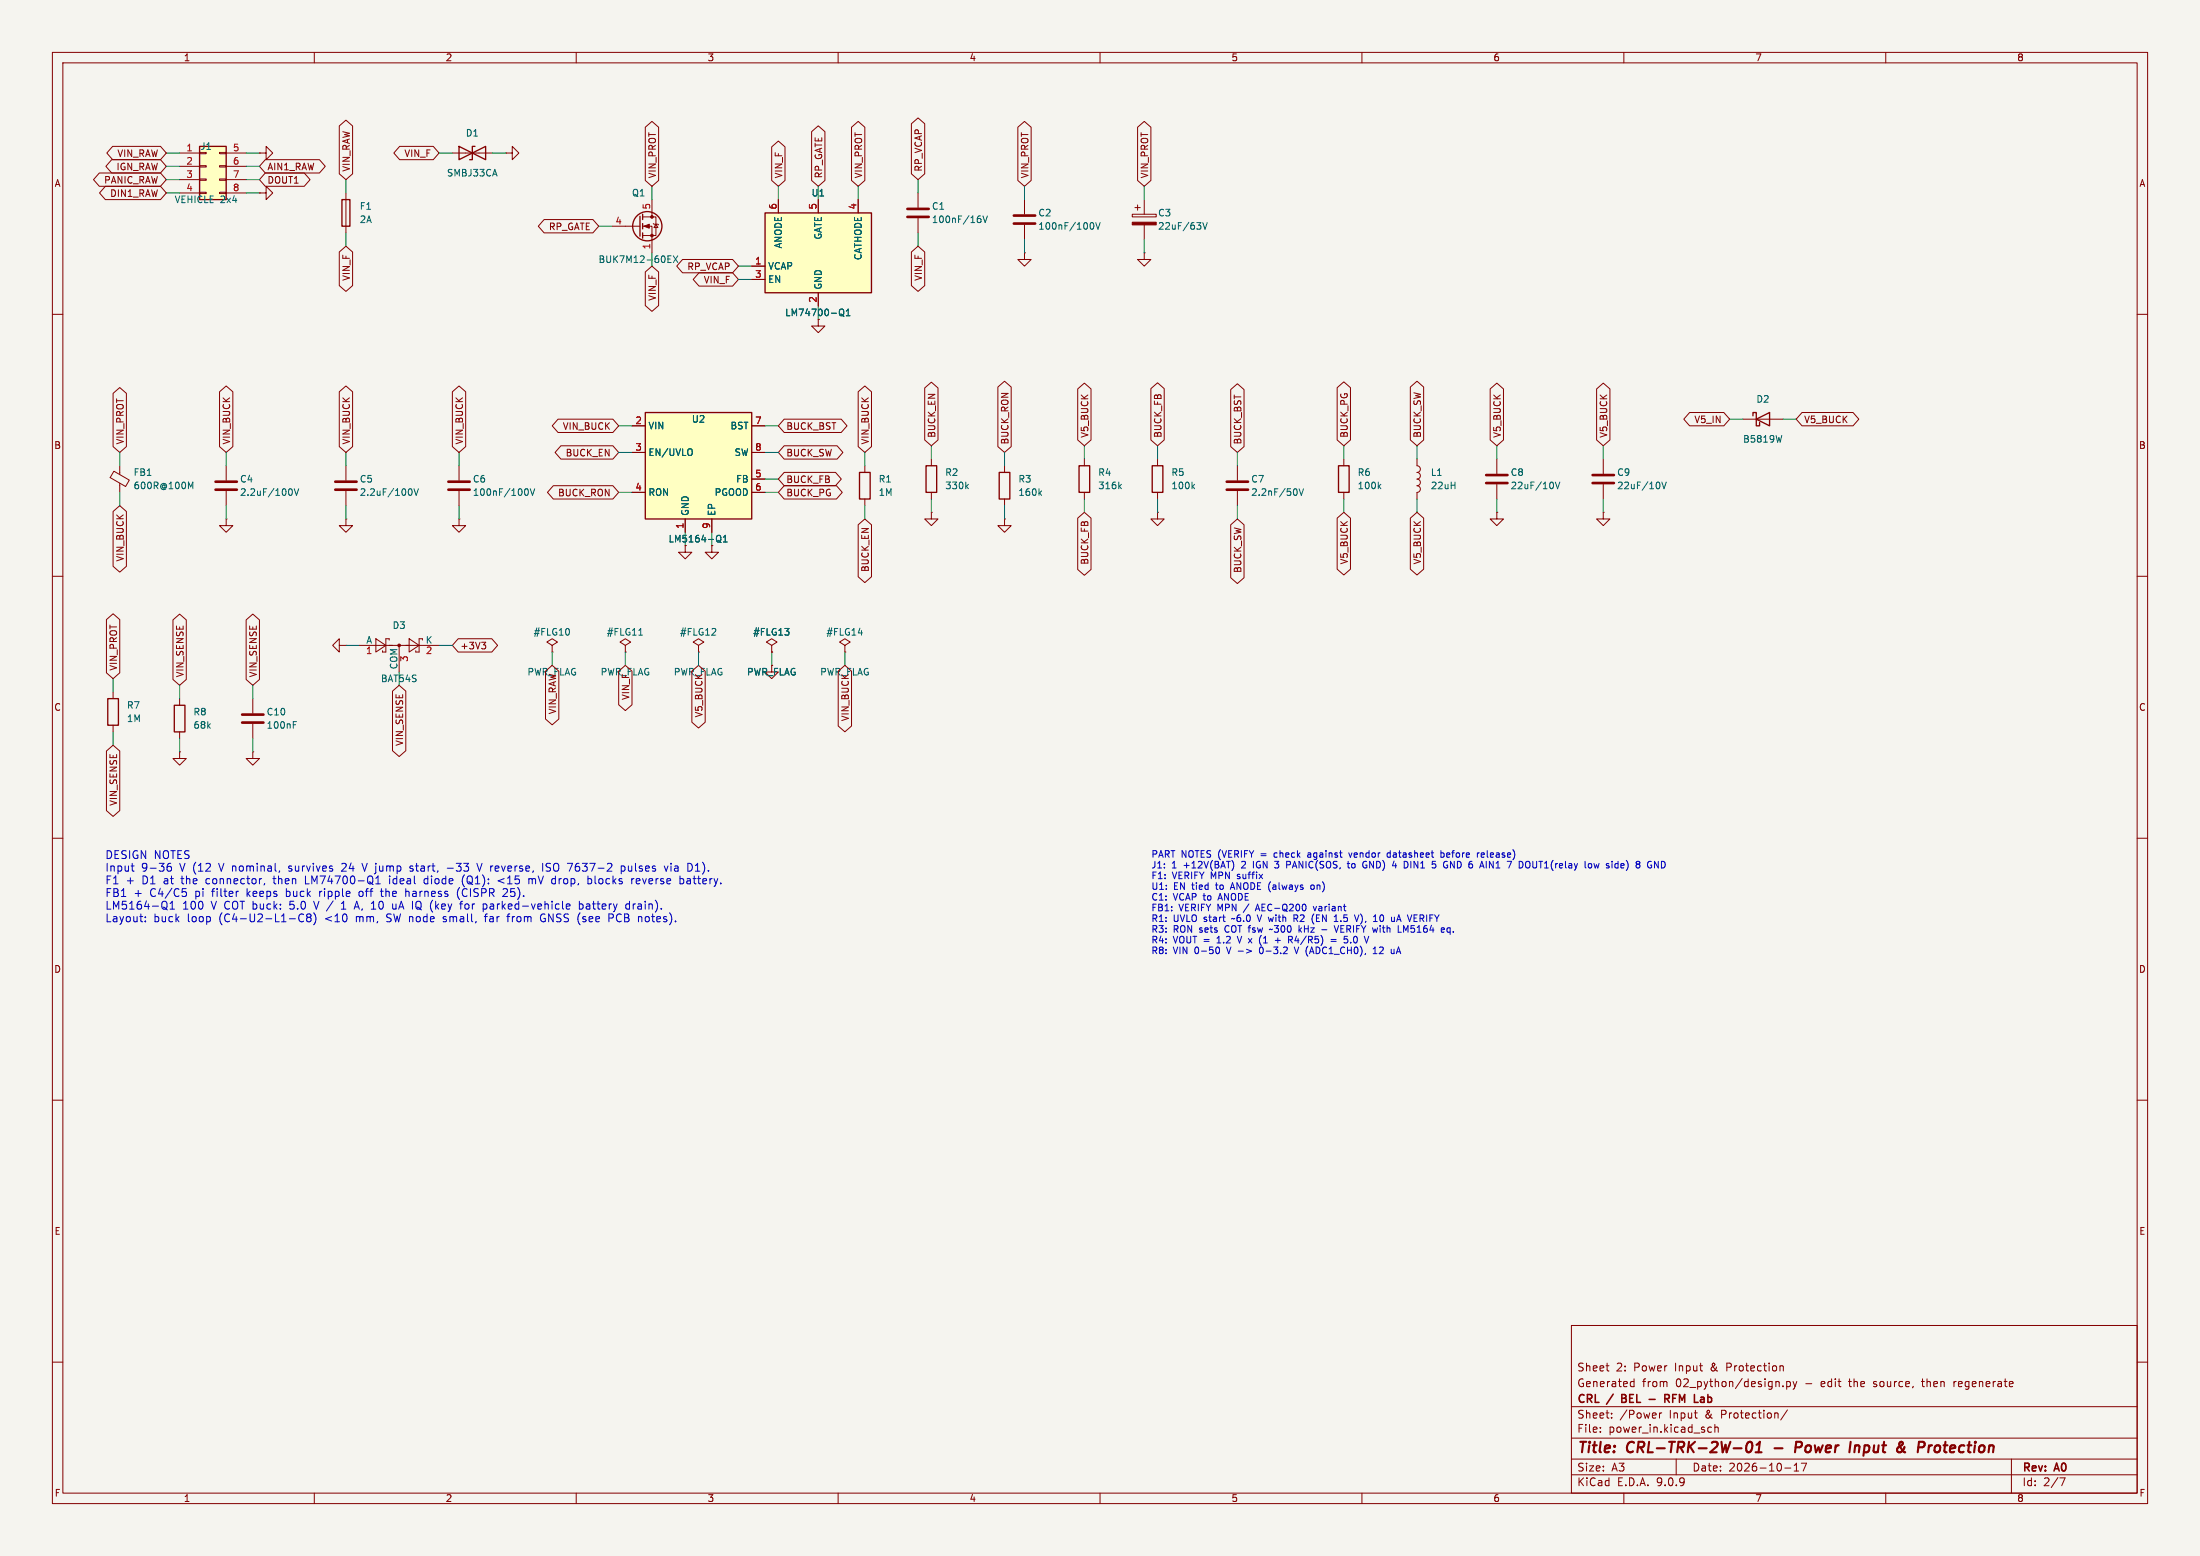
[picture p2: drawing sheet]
<svg xmlns="http://www.w3.org/2000/svg" width="420mm" height="297mm" viewBox="0 0 420 297" stroke-linecap="round" stroke-linejoin="round" font-family="sans-serif">
<path d="M0 0h420v297h-420z" fill="#f5f4ef" stroke="#f5f4ef" stroke-width=".19"/>
<g fill="none" stroke="#840000" stroke-width=".19">
<path d="M10 10h400v277h-400zM12 12h396v273h-396zM60 10v2M110 10v2M160 10v2M210 10v2M260 10v2M310 10v2M360 10v2M175.3 36.8v2.8M175.3 41.7v2.8M10 60h2"/>
<path d="M156.2 61v1.2h1.3l-1.3 1.3-1.3-1.3h1.3M408 60h2M10 110h2M408 110h2M48.3 133.4v2.7M48.3 138.2v2.8M10 160h2M408 160h2M10 210h2M408 210h2M300 253h108v32h-108zM10 260h2"/>
<path d="M300 278.5h108M300 274.5h108M300 268.5h108M305.5 273.2v.2M305.5 272.5v.1M306.6 260.7h.6M307 261.7h.2M307.7 270.5v.2M307.7 269.8v.1M311.4 264.6h.5M311.4 263.8h.5M311.9 263.2v1.5"/>
<path d="M316.8 269.7v1M317.2 269.7l-.3 .1-.1 .2M320 278.5v3M326.7 272.5l-.4-.1-.3 .3 .2 .6h.5M327.4 272.5l.2-.1 .3 .1 .1 .9M327.4 271.9v1.5M339.9 260.8h.5v.9M340.4 264.5v.2M341.1 263.8l.4-.1 .3 .3-.1 .6h-.6M341.1 263.7v1.5M341.2 269.1l-1.3 1.9M342.3 263.7l.4 1"/>
<path d="M342.5 279.7l.4-.4v1.5M342.7 264.7l-.4 .5M343 263.7l-.3 1M343.9 279.3h1l-.7 1.5M366.8 263.7h.6M373 263.7v1M373.3 263.7l-.3 .3M384 278.5v6.5M408 260h2M60 285v2M110 285v2M160 285v2"/>
<path d="M210 285v2M260 285v2M300 281.5h108M310 285v2M340.7 280.2h1.2M342.5 280.8h.9M360 285v2M393.2 282.1h1l-.6 1.5"/>
</g>
<path d="M333.7 275.4a.46 .46 0 0 1 .4-.2 .46 .46 0 0 1 .4 .4 1.15 1.15 0 0 1-.8 1.6l-.2-.1a1.54 1.54 0 0 1 .2-1.7zM335.1 277.2h1.2M335.3 275.8l.7-.6-.3 2M338.8 276.4h1.5M343.7 275.2h-.8l-.2 2M343.8 276.2l-1 .1M354.2 275.9l-.2 1.3M354.7 275.9l-.6 .2M363.4 277.1l.3 .1M363.6 276.2l-.1 .1M368.8 275.9l-.5 .2M369.5 276.1l-.2 .7 .1 .3" fill="none" stroke="#840000" stroke-width=".4"/>
<path d="M309.6 266.9h.5M310.1 266.2h-.5v1.5h.6M314.8 267.1h1.2M317.8 267l.7-.1 .2-.2-.1-.4-.2-.1h-.6v1.5M318.2 267l.5 .7M324.7 267.6h.6M324.7 266.8h.6v.9M325.3 267l-.6 .2" fill="none" stroke="#840000" stroke-width=".3"/>
<path d="M173.2 39.9h4.1M173.2 41.4h4.1M46.2 136.4h4.1M46.2 137.9h4.1" fill="none" stroke="#840000" stroke-width=".51"/>
<path d="M186.9 41.2h.3M187 41.7l.3 .2v.3l-.3 .3M187.6 41.2l.5 1.3 .4-1.3M56 138.3h.4M56 137.7h.6" fill="none" stroke="#006464" stroke-width=".19"/>
<path d="M146 40.6h20.4v15.3h-20.4z" fill="#ffffc2"/>
<path d="M87.6 27.9v2.6l5.1-2.6v2.6zM90.7 27.9h-.5v2.6h-.5M146 40.6h20.4v15.3h-20.4zM20.6 133.4h2v5h-2zM33.3 134.6h2v5.1h-2z" fill="none" stroke="#840000" stroke-width=".25"/>
<g fill="none" stroke="#840000" stroke-width=".19">
<path d="M86.4 29.2h7.6M96.5 29.2h1.3v-1.3l1.3 1.3-1.3 1.3v-1.3M96.5 29.2h.1M148.6 38.1v2.5M156.2 38.1v2.5M163.8 38.1v2.5M216.7 39.6h1M217.2 39.1v1M218.4 38.1v2.8M143.5 50.8h2.5M143.5 53.3h2.5M156.2 55.9v2.5"/>
<path d="M216.2 40.9h4.5v.5h-4.5zM218.4 42.9v2.8M21.7 89.9l3 1.7-.7 1.3-3-1.7zM22.9 88.9v1.7M22.9 92.2v1.8M43.2 99.1v1.2h1.2l-1.2 1.3-1.3-1.3h1.3M43.2 99.1h.1M43.2 88.9v2.8M43.2 93.7v2.8M66 99.1v1.2h1.3l-1.3 1.3-1.2-1.3h1.2M66 99.1h.1M66 88.9v2.8"/>
<path d="M66 93.7v2.8M87.6 99.1v1.2h1.3l-1.3 1.3-1.2-1.3h1.2M87.6 99.1h.1M87.6 88.9v2.8M87.6 93.7v2.8M21.6 132.1v1.3M21.6 138.4v1.3M34.3 133.4v1.2M34.3 139.7v1.3M64.8 123.2v-1.3l-1.3 1.3 1.3 1.3v-1.3h1.2M66 123.2h.1M105.4 123.2l1-.6-1-.7-1 .7 1 .6v1.3"/>
<path d="M105.4 124.5h.1M119.4 123.2l1-.6-1-.7-1 .7 1 .6v1.3M119.4 124.5h.1M133.3 123.2l1.1-.6-1.1-.7-1 .7 1 .6v1.3M133.3 124.5h.1M34.3 143.5v1.3h1.3l-1.3 1.3-1.3-1.3h1.3M34.3 143.5h.1M48.3 143.5v1.3h1.2l-1.2 1.3-1.3-1.3h1.3M48.3 143.5h.1"/>
</g>
<g fill="none" stroke="#006464" stroke-width=".19">
<path d="M160.3 59.2l.2-.2a.43 .43 0 0 1 .6 .4v.4a.43 .43 0 0 1-.3 .5 .43 .43 0 0 1-.5-.2M160.5 60l.6 .4M161.6 59.4l.3-.4v1.3M228.5 42.5h.8l-.5 .5M229.2 43.1v.5M229.6 42.5l.4 1.3 .5-1.3M161.6 60.3h.7M36 92l.4 .9 .4-.9v1.3M55.4 93.3a.68 .68 0 0 1 .4 .6 .68 .68 0 0 1-.4 .7M56.2 93.3l.4 1.3 .4-1.3M78.2 93.3a.68 .68 0 0 1 .5 .6 .68 .68 0 0 1-.5 .7M79 93.3l.5 1.3 .4-1.3"/>
<path d="M100.3 93.4l.1-.1a.68 .68 0 0 1 .5 .6 .68 .68 0 0 1-.5 .7l-.1-.1M101.2 93.3l.5 1.3 .4-1.3M122 121.2h.7M135.9 121.2h.7M136.6 120.1v.4"/>
</g>
<path d="M216.2 42.4h4.5v.5h-4.5z" fill="#840000" stroke="#840000" stroke-width=".19"/>
<path d="M41.1 91.9h4.1M41.1 93.5h4.1M64 91.9h4.1M64 93.5h4.1M85.6 91.9h4.1M85.6 93.5h4.1" fill="none" stroke="#840000" stroke-width=".51"/>
<path d="M123.2 78.7h20.3v20.4h-20.3z" fill="#ffffc2"/>
<path d="M123.2 78.7h20.3v20.4h-20.3zM334.6 79.4v-.7h.7v2.6h.6v-.7M164.1 90.2h2v5.1h-2zM176.8 88.9h2v5.1h-2zM190.8 90.2h2v5.1h-2zM206 88.9h2v5.1h-2zM220 88.9h2v5.1h-2zM255.5 88.9h2.1v5.1h-2.1zM335.3 80l2.5-1.3v2.6z" fill="none" stroke="#840000" stroke-width=".25"/>
<g fill="none" stroke="#840000" stroke-width=".19">
<path d="M195.6 38.1v2.8M195.6 48.3v1.2h1.2l-1.2 1.3-1.3-1.3h1.3M195.6 48.3h.1M195.6 42.9v2.8M218.4 48.3v1.2h1.3l-1.3 1.3-1.2-1.3h1.2M218.4 48.3h.1M120.6 81.3h2.6M120.6 86.4h2.6M120.6 94h2.6M130.8 99.1v2.5M135.9 99.1v2.5M143.5 81.3h2.5"/>
<path d="M143.5 86.4h2.5M143.5 94h2.5M143.5 91.4h2.5M165.1 88.9v1.3M165.1 95.3v1.2M177.8 97.8v1.3h1.3l-1.3 1.2-1.3-1.2h1.3M177.8 97.8h.1M177.8 87.6v1.3M177.8 94v1.3M191.8 99.1v1.2h1.2l-1.2 1.3-1.3-1.3h1.3M191.8 99.1h.1M191.8 88.9v1.3"/>
<path d="M191.8 95.3v1.2M207 87.6v1.3M207 94v1.3M221 97.8v1.3h1.2l-1.2 1.2-1.3-1.2h1.3M221 97.8h.1M221 87.6v1.3M221 94v1.3M236.2 88.9v2.8M236.2 93.7v2.8M256.5 87.6v1.3M256.5 94v1.3M270.5 87.6v1.3a.64 .64 0 0 1 .7 .6 .64 .64 0 0 1-.7 .7"/>
<path d="M270.5 90.2a.64 .64 0 0 1 .7 .6 .64 .64 0 0 1-.7 .6 .64 .64 0 0 1 .7 .7 .64 .64 0 0 1-.7 .6 .64 .64 0 0 1 .7 .7 .64 .64 0 0 1-.7 .6v1.3M285.7 97.8v1.3h1.3l-1.3 1.2-1.2-1.2h1.2M285.7 97.8h.1M285.7 87.6v2.8M285.7 92.5v2.8M306.1 97.8v1.3h1.2l-1.2 1.2-1.3-1.2h1.3M306.1 97.8h.1M306.1 87.6v2.8M306.1 92.5v2.8M332.7 80h7.7M130.8 104.1v1.3h1.3l-1.3 1.3-1.3-1.3h1.3M135.9 104.1v1.3h1.3l-1.3 1.3-1.3-1.3h1.3"/>
<path d="M68.6 123.2h15.2M71.8 121.9l1.9 1.3-1.9 1.3zM74.3 122.2v-.3h-.6v2.6h-.7v-.3M76.2 123.2v5.1M78.1 121.9l1.9 1.3-1.9 1.3zM80.6 122.2v-.3h-.6v2.6h-.6v-.3M147.3 123.2l1-.6-1-.7-1 .7 1 .6v1.3M147.3 124.5h.1M147.3 127v1.3h1.3l-1.3 1.2-1.3-1.2h1.3M147.3 127h.1M161.3 123.2l1-.6-1-.7-1 .7 1 .6v1.3M161.3 124.5h.1"/>
</g>
<g fill="none" stroke="#006464" stroke-width=".19">
<path d="M208.3 42.6l.1-.1a.68 .68 0 0 1 .4 .6 .68 .68 0 0 1-.4 .7l-.1-.1M209.2 42.5l.4 1.3 .4-1.3M132 85.7a.9 .9 0 0 1 0 1.2M184.5 92.8l.4 .5M184.9 92.4l-.5 .5M198.5 94.1l.3 .5M198.8 93.7l-.4 .5M213.7 92.8l.4 .5M214.1 92.4l-.5 .5M227.7 92.8l.3 .5M228 92.4l-.4 .5M247.5 93.4l.1 .4-.1 .7"/>
<path d="M248 93.3l.4 1.3 .4-1.3M263.2 92.8l.4 .5M263.6 92.4l-.5 .5M296.5 92.3v.7M296.9 92l.5 1.3 .4-1.3M316.8 92.3v.7M317.2 92l.5 1.3 .4-1.3M340.1 83.1l-.3 1.3M137.1 102.2a.43 .43 0 0 1 .5 .4v.4a.43 .43 0 0 1-.5 .4M137.1 103.1l.6 .5M138.1 103.4h.7M138.1 102.5l.4-.3v1.2"/>
<path d="M163.9 120.8h.7"/>
</g>
<path d="M193.5 41.1h4.1M193.5 42.7h4.1M234.2 91.9h4.1M234.2 93.5h4.1M283.7 90.7h4.1M283.7 92.2h4.1M304 90.7h4.1M304 92.2h4.1" fill="none" stroke="#840000" stroke-width=".51"/>
<circle cx="76.2" cy="123.2" r=".25" fill="#840000" stroke="#840000" stroke-width=".19"/>
<path d="M38.1 27.9h5.1v10.2h-5.1z" fill="#ffffc2"/>
<g fill="none" stroke="#840000" stroke-width=".25">
<path d="M38.1 27.9h5.1v10.2h-5.1zM65.3 38.1h1.5v5.1h-1.5zM122.2 41.3v3.8M122.7 40.9v1M122.7 42.7v1M122.7 44.5v1"/>
<circle cx="123.6" cy="43.2" r="2.79"/>
</g>
<g fill="none" stroke="#840000" stroke-width=".19">
<path d="M19 33h11.6l1.1 1.3-1.1 1.3h-11.6l-1.1-1.3zM20.1 35.6h10.5l1.1 1.2-1.1 1.3h-10.5l-1.1-1.3zM21.3 30.5h9.3l1.1 1.3-1.1 1.2h-9.3l-1.1-1.2zM21.5 27.9h9.1l1.1 1.3-1.1 1.3h-9.1l-1.1-1.3zM34.3 29.2h3.8M34.3 31.8h3.8M34.3 34.3h3.8M34.3 36.8h3.8M38.1 31.6h1.3v.3h-1.3zM38.1 34.2h1.3v.2h-1.3zM38.1 36.7h1.3v.3h-1.3zM41.9 29.1h1.3v.2h-1.3z"/>
<path d="M41.9 31.6h1.3v.3h-1.3zM41.9 34.2h1.3v.2h-1.3zM41.9 36.7h1.3v.3h-1.3zM43.2 29.2h3.8M43.2 31.8h3.8M43.2 34.3h3.8M43.2 36.8h3.8M49.5 36.8h1.3v-1.2l1.3 1.2-1.3 1.3v-1.3M49.5 36.8h.1M49.5 29.2h1.3v-1.3l1.3 1.3-1.3 1.3v-1.3M49.5 29.2h.1M50.6 33h7.5l1.1 1.3-1.1 1.3h-7.5l-1.1-1.3z"/>
<path d="M50.6 30.5h10.4l1.1 1.3-1.1 1.2h-10.4l-1.1-1.2zM64.8 24l1.2-1.1 1.3 1.1v9.2l-1.3 1.1-1.2-1.1zM66 36.8v7.7M76.3 27.9h6.4l1.1 1.3-1.1 1.3h-6.4l-1.1-1.3zM123.2 24.3l1.3-1.1 1.2 1.1v10.1l-1.2 1.2-1.3-1.2zM124.5 38.1v3.3M147.3 28l1.3-1.1 1.3 1.1v6.4l-1.3 1.2-1.3-1.2zM148.6 38.1v2.5M154.9 25.1l1.3-1.1 1.3 1.1v9.3l-1.3 1.2-1.3-1.2zM156.2 38.1v2.5M162.6 24.3l1.2-1.1 1.3 1.1v10.1l-1.3 1.2-1.2-1.2zM163.8 38.1v2.5"/>
<path d="M174 23.6l1.3-1.1 1.2 1.1v9.6l-1.2 1.1-1.3-1.1zM194.3 24.3l1.3-1.1 1.3 1.1v10.1l-1.3 1.2-1.3-1.2zM217.2 24.3l1.2-1.1 1.3 1.1v10.1l-1.3 1.2-1.2-1.2zM64.8 48.1l1.2-1.1 1.3 1.1v6.4l-1.3 1.1-1.2-1.1zM103.9 41.9h9.3l1.1 1.3-1.1 1.3h-9.3l-1.1-1.3zM116.8 43.2h5.4M122.7 41.4h2.5v3.6h-2.5M122.7 43.2h1.8v5.1M123.2 51.9l1.3-1.1 1.2 1.1v6.4l-1.2 1.1-1.3-1.1zM124.7 42.7l1 .2M125.2 42.8l.4 .6h-.8zM130.3 49.5h9.6l1.1 1.3-1.1 1.3h-9.6l-1.1-1.3z"/>
<path d="M133.4 52.1h6.5l1.1 1.2-1.1 1.3h-6.5l-1.1-1.3zM143.5 50.8h2.5M143.5 53.3h2.5M156.2 55.9v2.5M174 48.1l1.3-1.1 1.2 1.1v6.4l-1.2 1.1-1.3-1.1zM21.6 75.1l1.3-1.1 1.2 1.1v10.1l-1.2 1.2-1.3-1.2zM41.9 74.8l1.3-1.1 1.3 1.1v10.4l-1.3 1.2-1.3-1.2zM64.8 74.8l1.2-1.1 1.3 1.1v10.4l-1.3 1.2-1.2-1.2zM86.4 74.8l1.2-1.1 1.3 1.1v10.4l-1.3 1.2-1.2-1.2zM163.8 74.8l1.3-1.1 1.3 1.1v10.4l-1.3 1.2-1.3-1.2zM176.5 74.1l1.3-1.2 1.3 1.2v9.9l-1.3 1.1-1.3-1.1zM190.5 73.9l1.3-1.1 1.2 1.1v11.3l-1.2 1.2-1.3-1.2z"/>
<path d="M205.7 74.2l1.3-1.1 1.3 1.1v9.8l-1.3 1.1-1.3-1.1zM219.7 74.2l1.3-1.1 1.3 1.1v9.8l-1.3 1.1-1.3-1.1zM234.9 74.4l1.3-1.2 1.3 1.2v10.8l-1.3 1.2-1.3-1.2zM255.3 74l1.2-1.1 1.3 1.1v10l-1.3 1.1-1.2-1.1zM269.2 73.9l1.3-1.1 1.3 1.1v10.1l-1.3 1.1-1.3-1.1zM284.5 74.2l1.2-1.1 1.3 1.1v9.8l-1.3 1.1-1.2-1.1zM304.8 74.2l1.3-1.1 1.2 1.1v9.8l-1.2 1.1-1.3-1.1zM322.6 78.7h6.5l1.1 1.3-1.1 1.3h-6.5l-1.2-1.3zM344 78.7h9.8l1.1 1.3-1.1 1.3h-9.8l-1.1-1.3zM21.6 97.6l1.3-1.1 1.2 1.1v10.5l-1.2 1.1-1.3-1.1zM105.6 92.7h11.4l1.1 1.3-1.1 1.3h-11.4l-1.1-1.3zM106.5 80h10.5l1.1 1.3-1.1 1.3h-10.5l-1.1-1.3z"/>
<path d="M107.1 85.1h9.9l1.1 1.3-1.1 1.2h-9.9l-1.1-1.2zM120.6 81.3h2.6M120.6 86.4h2.6M120.6 94h2.6M130.8 99.1v2.5M135.9 99.1v2.5M143.5 81.3h2.5M143.5 86.4h2.5M143.5 94h2.5M143.5 91.4h2.5M149.7 85.1h10.1l1.1 1.3-1.1 1.2h-10.1l-1.1-1.2zM149.7 80h10.9l1.1 1.3-1.1 1.3h-10.9l-1.1-1.3z"/>
<path d="M149.7 92.7h10l1.1 1.3-1.1 1.3h-10l-1.1-1.3zM149.7 90.2h9.8l1.1 1.2-1.1 1.3h-9.8l-1.1-1.3zM205.7 98.9l1.3-1.1 1.3 1.1v9.8l-1.3 1.1-1.3-1.1zM255.3 98.9l1.2-1.1 1.3 1.1v9.7l-1.3 1.2-1.2-1.2zM269.2 98.9l1.3-1.1 1.3 1.1v9.7l-1.3 1.2-1.3-1.2zM20.3 118.3l1.3-1.1 1.3 1.1v10.1l-1.3 1.1-1.3-1.1zM33 118.3l1.3-1.1 1.3 1.1v11.4l-1.3 1.1-1.3-1.1zM47 118.3l1.3-1.1 1.2 1.1v11.4l-1.2 1.1-1.3-1.1zM163.8 100.2l1.3-1.1 1.3 1.1v9.9l-1.3 1.1-1.3-1.1zM234.9 100.2l1.3-1.1 1.3 1.1v10.1l-1.3 1.1-1.3-1.1zM74.9 131.9l1.3-1.1 1.3 1.1v11.4l-1.3 1.1-1.3-1.1zM87.5 121.9h6.4l1.1 1.3-1.1 1.3h-6.4l-1.1-1.3z"/>
<path d="M91.9 122.6h.8l-.4 .5M92.5 123.1l.2 .2v.3l-.2 .3M104.1 128.1l1.3-1.1 1.3 1.1v9.1l-1.3 1.2-1.3-1.2zM118.1 128.1l1.3-1.1 1.3 1.1v6.4l-1.3 1.1-1.3-1.1zM132.1 128.1l1.2-1.1 1.3 1.1v9.8l-1.3 1.1-1.2-1.1zM147.3 127h.1M147.3 124.5h.1M160 128.1l1.3-1.1 1.3 1.1v10.5l-1.3 1.1-1.3-1.1zM20.3 143.4l1.3-1.2 1.3 1.2v11.3l-1.3 1.1-1.3-1.1z"/>
</g>
<g fill="#840000" stroke="#840000" stroke-width=".19">
<path d="M122.9 43.2l1.1-.4v.8z"/>
<circle cx="124.5" cy="41.4" r=".25"/>
<circle cx="124.5" cy="45" r=".25"/>
</g>
<g fill="none" stroke="#006464" stroke-width=".19">
<path d="M127.5 49.4h.4M127.5 50.1h.6M127.5 48.8h.6M128.5 48.8l.9 1.3M129.4 48.8l-.9 1.3M160.3 59.2l.2-.2a.43 .43 0 0 1 .6 .4v.4a.43 .43 0 0 1-.3 .5 .43 .43 0 0 1-.5-.2M160.5 60l.6 .4M161.6 59.4l.3-.4v1.3M161.6 60.3h.7M132 85.7a.9 .9 0 0 1 0 1.2M137.1 102.2a.43 .43 0 0 1 .5 .4v.4a.43 .43 0 0 1-.5 .4M137.1 103.1l.6 .5"/>
<path d="M138.1 103.4h.7M138.1 102.5l.4-.3v1.2"/>
</g>
<g fill="none" stroke="#009600" stroke-width=".19">
<path d="M31.7 29.2h2.6M31.7 31.8h2.6M31.7 34.3h2.6M31.7 36.8h2.6M47 29.2h2.5M47 31.8h2.5M47 34.3h2.5M47 36.8h2.5M66 34.3v2.5M83.8 29.2h2.6M94 29.2h2.5M124.5 35.6v2.5"/>
<path d="M148.6 35.6v2.5M156.2 35.6v2.5M163.8 35.6v2.5M175.3 34.3v2.5M195.6 35.6v2.5M218.4 35.6v2.5M66 44.5v2.5M114.3 43.2h2.5M124.5 48.3v2.5M141 50.8h2.5M141 53.3h2.5M156.2 58.4v2.6"/>
<path d="M175.3 44.5v2.5M195.6 45.7v2.6M218.4 45.7v2.6M22.9 86.4v2.5M22.9 94v2.5M43.2 86.4v2.5M43.2 96.5v2.6M66 86.4v2.5M66 96.5v2.6M87.6 86.4v2.5M87.6 96.5v2.6M118.1 94h2.5"/>
<path d="M118.1 81.3h2.5M118.1 86.4h2.5M146 94h2.6M146 81.3h2.6M146 86.4h2.6M146 91.4h2.6M165.1 86.4v2.5M165.1 96.5v2.6M177.8 85.1v2.5M177.8 95.3v2.5M191.8 86.4v2.5M191.8 96.5v2.6"/>
<path d="M207 85.1v2.5M207 95.3v2.5M221 85.1v2.5M221 95.3v2.5M236.2 86.4v2.5M236.2 96.5v2.6M256.5 85.1v2.5M256.5 95.3v2.5M270.5 85.1v2.5M270.5 95.3v2.5M285.7 85.1v2.5M285.7 95.3v2.5"/>
<path d="M306.1 85.1v2.5M306.1 95.3v2.5M330.2 80h2.5M340.4 80h2.5M130.8 101.6v2.5M135.9 101.6v2.5M21.6 129.5v2.6M21.6 139.7v2.5M34.3 130.8v2.6M48.3 130.8v2.6M66 123.2h2.6M76.2 128.3v2.5"/>
<path d="M83.8 123.2h2.6M105.4 124.5v2.5M119.4 124.5v2.5M133.3 124.5v2.5M147.3 124.5v2.5M161.3 124.5v2.5M34.3 141v2.5M48.3 141v2.5"/>
</g>
<g fill="none" stroke="#0000c2" stroke-width=".19">
<path d="M25 165.3h.6M25.3 166.2l.3 .1M27.7 175.8v.1M27.7 175v.2M31.3 173.2l.7 .5M31.8 172.2a1.01 1.01 0 0 1-.3 1.3h-.3M32.1 164.9a1.17 1.17 0 0 0-.1 1.3h.6l.1-.6-.2-.2h-.5l-.1 .2M32.5 173.5h.8M32.7 172.2l-.2 .3M32.9 172v1.5M35 170.2h.3l.3 .3-.1 .5-.5 .1M50.5 168.6l-.1 .3"/>
<path d="M53.4 166.2l-.2 .3M55.2 175.4h1.2M57.2 174.7a.73 .73 0 0 0-.1 .8 .73 .73 0 0 0 .8 .4l.1-.1M58.3 167.2v1.5h.7M58.6 174.6l-.1 .2 .3 .3M58.8 175.1l-.3 .3v.3l.3 .2h.4l.2-.2-.1-.5-.2-.1M58.8 175.1h.3M59.2 174.5l.2 .3-.3 .3M59.9 174.2l.1 .1M59.9 172l.5 1.5M60.2 174.7a1.75 1.75 0 0 1-.3 1.8M61 170.1v1"/>
<path d="M61.2 170.2l-.2 .2M65.2 173.5h.8M65.3 164.9h-.1M65.6 172v1.5M66 165.4l-.8 .9h.9M67.7 173.1h.8M68.1 172l-.5 1.5M68.8 170.1l-.3 .3v.4l.3 .3M69.1 164.8l.5 1.5M71.7 168.7h.9M72.2 167.2v1.5M72.6 170.1h.6"/>
<path d="M72.8 169.6v1.3l.4 .2M74.4 167.7v1M75.6 173.4l-.2 .1h-.4M75.6 172.5v1M77.5 169.6v1.5M78 170.2l-.3-.1-.2 .2M78.2 166.2h.6M78.8 165.4l-.3-.1-.3 .2 .1 .2 .5 .2M81.2 167.7l-.2 .3v.4l.1 .2 .4 .1M84.6 175.9h.4M84.7 175l-.1 .2 .2 .2M85.4 165.7h1.1"/>
<path d="M87.5 169.8a1.75 1.75 0 0 0 .2 1.9M88.4 167.4a1.75 1.75 0 0 0 .3 1.9M88.9 172.6l-.2 .6 .3 .3M91 164.8l.5 1.5 .5-1.5M92.5 174.9h.5M92.7 174.7v1.2M92.8 172.6l.2 .2-.2 .7M93 174.4l-.3 .1M93.6 173v.5M96.2 167.7l-1.1 .4 1.1 .5M96.8 169.8l.1 .1M96.9 170l-.9 1.1h.9"/>
<path d="M97 174.7v1.2M101 167.7v1M101.2 167.7l-.2 .1M101.4 167.7l.2 .2M101.6 167.9v.8M101.8 167.7l-.2 .2M103.2 174.8a.69 .69 0 0 0 0 .8 .69 .69 0 0 0 .8 .3M103.6 164.8v1.5M103.8 175.3h.3M104.2 166.2l.6 .1M104.9 164.8h-.4l-.3 .3 .2 .3 .4 .2M108.3 172.5l.4 .1 .1 .3-.7 .1"/>
<path d="M108.7 173.5h-.4M110.6 172.6l.4-.1 .3 .3-.1 .7h-.6M110.6 172v1.5M112.1 172.5l-.1 .1M112.1 173a.29 .29 0 0 0-.2 .2 .29 .29 0 0 0 .2 .3M112.2 167.8l.5-.1 .3 .3-.2 .6h-.6M117 175.1l-.2 .1h-.6M118.6 165.4l.4-.1 .3 .3-.1 .6h-.6M118.6 165.3v1.5M119.7 172.5l.5 .1M120 165.3v.8l.2 .2M120.2 173.5h-.5"/>
<path d="M120.2 172v1.5M120.6 167.7v1M120.7 167.8l-.1 .2M120.9 172.5v1M121.2 172.5l-.3 .3M121.5 167.8v.7l.2 .2h.3M122.2 168.1l-.7 .1M127.5 165.3l-.3 1M128.1 164.8v.1M128.1 165.3v1M129.8 167.2v1.5M130 167.7l.4 .1 .1 .2v.6l-.5 .1"/>
<path d="M131.3 167.7l-.1 .1M131.3 168.1a.29 .29 0 0 0-.2 .3 .29 .29 0 0 0 .2 .3M132.7 166.3h.9M133.2 164.8l-.5 .4M235.5 164.8v.5l-.3 .8M236.2 178.7l.4 1.3M240 174.6l.4 1.3M240.5 179.9l.3 .6M240.6 178.9l-.1 .2M242.3 177.5l.2-.2 .2 .2M243.5 179.5h.9M245.6 164.4v1.3"/>
<path d="M245.6 165.1h.5M246 178.7v1.3M246.3 179.4l.4 .6M246.7 179l-.1 .3-.6 .1M247 175.3h.5M247 174.6v1.3M247.3 175.3l.4 .6M248 176.7v1.2M248.1 177.5l.4 .4M248.5 177.1l-.5 .5M249.8 162.8h-.1M249.8 163.1l-.2 .2 .2 .3"/>
<path d="M250.6 176l.2 .4M250.7 168.9l-.3 .1-.2 .2 .1 .4 .4 .2M250.7 173l.3 .9M250.8 174.4l-.2 .4M252.3 177.5h1M254.1 179.3h1M254.1 179.7h1M254.7 175.9h.7M254.7 176.7l.4 1.2 .5-1.2M255.1 174.6v1.3M256.6 178.7v.6M257.1 179.2l.2 .2v.3l-.2 .3"/>
<path d="M257.2 164.8h.5M257.4 164.4v1.1l.3 .2M257.5 162.8l.3 .8 .3-.8M258.6 174.6l.4 1.3 .4-1.3M260.7 165.1h.2M260.9 165.6h-.5M261.3 178.7l-.4 1.3M262.2 175.9h.7M263.5 174.9v.8M265.4 162.8h-.4l-.2 .2 .1 .6h.5M265.8 165.3h.8M266.7 175.5h.6"/>
<path d="M266.9 177.9h.6M267 174.6l-.4 1.3M268.4 177.6l-.5-.9v1.2M269.9 175.2h.5M269.9 175.9h.6M269.9 174.6h.6M274 165l.1 .1-.1 .5M275.1 162.8h.3l.3 .2-.1 .6h-.5M275.1 162.4v1.2M275.3 177.1l.4 .1 .1 .2-.7 .1M275.7 177.9h-.4M276.7 177.1l-.3 .1-.2 .1 .1 .5 .4 .1"/>
<path d="M276.9 165.7v-1.3l.7 1.3M282 162.8v.8M282.4 162.8l-.4 .2M283.2 162.8l-.4 .2v.6h.4M283.4 163.1l-.6 .1M284.3 165.7v-1.3l.8 1.3M292 164.6v.9M304.3 164.8l.2 .9 .3-.6 .2 .6 .3-.9M315.2 164.5a.59 .59 0 0 0-.7 .5 .59 .59 0 0 0 .7 .6l.1-.5h-.2M317.2 164.4a.64 .64 0 0 1 .7 .6 .64 .64 0 0 1-.7 .7M232.8 181v.6l-.1 .3-.2 .1-.3-.1M240.6 180.8l-.2 .4 .2 .8"/>
<path d="M245.7 180.9v.4l-.7 .7h.8M247.1 180.8l.4 1.2M262.1 182h.8M262.1 181.1l.4-.3v1.2M266.1 181.9l-.3 .1M266.1 181.2v.8"/>
</g>
<g font-size="2.8" fill="#840000">
<text x="301" y="277.9">Title:</text>
<text x="310.6" y="277.9">CRL-TRK-2W-01</text>
<text x="344.3" y="277.9">Power</text>
<text x="355.5" y="277.9">Input</text>
<text x="365.4" y="277.9">&amp;</text>
<text x="370.2" y="277.9">Protection</text>
</g>
<g font-size="2.1" fill="#0000c2">
<text x="20" y="164.3">DESIGN NOTES</text>
<text x="20" y="166.7">Input</text>
<text x="26.9" y="166.7">9-36</text>
<text x="34.4" y="166.7">V (12</text>
<text x="42.1" y="166.7">V nominal,</text>
<text x="55.7" y="166.7">survives</text>
<text x="66" y="166.7">24</text>
<text x="70.1" y="166.7">V jump</text>
<text x="79.4" y="166.7">start,</text>
<text x="86.7" y="166.7">-33</text>
<text x="92.7" y="166.7">V reverse,</text>
<text x="105.3" y="166.7">ISO 7637-2</text>
<text x="120.7" y="166.7">pulses</text>
<text x="129.2" y="166.7">via</text>
<text x="133.7" y="166.7">D1).</text>
<text x="20" y="169.1">F1</text>
<text x="20" y="171.5">FB1</text>
<text x="20" y="173.9">LM5164-Q1</text>
<text x="24" y="169.1">+</text>
<text x="25.5" y="171.5">+</text>
<text x="27.2" y="169.1">D1</text>
<text x="28.7" y="171.5">C4/C5</text>
<text x="31.4" y="169.1">at</text>
<text x="34.8" y="173.9">100</text>
<text x="34.9" y="169.1">the</text>
<text x="37.4" y="171.5">pi</text>
<text x="39.7" y="169.1">connector,</text>
<text x="40.4" y="173.9">V COT buck:</text>
<text x="40.8" y="171.5">filter</text>
<text x="47.5" y="171.5">keeps</text>
<text x="52.8" y="169.1">then</text>
<text x="55.2" y="171.5">buck</text>
<text x="55.7" y="173.9">5.0</text>
<text x="59" y="169.1">LM74700-Q1</text>
<text x="60.6" y="173.9">V /</text>
<text x="61.7" y="171.5">ripple</text>
<text x="68.8" y="173.9">A, 10</text>
<text x="69.4" y="171.5">off</text>
<text x="73.8" y="171.5">the</text>
<text x="75.2" y="169.1">ideal</text>
<text x="76.2" y="173.9">uA IQ (key</text>
<text x="78.6" y="171.5">harness</text>
<text x="82" y="169.1">diode</text>
<text x="88.6" y="171.5">(CISPR</text>
<text x="89.4" y="169.1">(Q1):</text>
<text x="89.7" y="173.9">for</text>
<text x="94.1" y="173.9">parked-vehicle</text>
<text x="96.4" y="169.1">&lt;15</text>
<text x="97.5" y="171.5">25).</text>
<text x="102.4" y="169.1">mV drop,</text>
<text x="112.7" y="173.9">battery</text>
<text x="114" y="169.1">blocks</text>
<text x="121.7" y="173.9">drain).</text>
<text x="122.5" y="169.1">reverse</text>
<text x="131.9" y="169.1">battery.</text>
<text x="20" y="176.3">Layout:</text>
<text x="29.3" y="176.3">buck</text>
<text x="35.8" y="176.3">loop</text>
<text x="42" y="176.3">(C4-U2-L1-C8)</text>
<text x="62.3" y="176.3">&lt;10</text>
<text x="68.4" y="176.3">mm,</text>
<text x="74.4" y="176.3">SW node</text>
<text x="85.5" y="176.3">small,</text>
<text x="93.6" y="176.3">far</text>
<text x="98.1" y="176.3">from</text>
<text x="104.5" y="176.3">GNSS (see</text>
<text x="117.8" y="176.3">PCB</text>
<text x="123.6" y="176.3">notes).</text>
</g>
<g font-size="2.1" fill="#840000">
<text x="301" y="262">Sheet</text>
<text x="308.5" y="262">2:</text>
<text x="311.9" y="262">Power</text>
<text x="319.9" y="262">Input</text>
<text x="326.8" y="262">&amp;</text>
<text x="330" y="262">Protection</text>
<text x="301" y="268.2">CRL</text>
<text x="301" y="265">Generated</text>
<text x="306.9" y="268.2">/</text>
<text x="310.3" y="268.2">BEL</text>
<text x="313.5" y="265">from</text>
<text x="319.7" y="268.2">RFM</text>
<text x="319.9" y="265">02_python/design.py</text>
<text x="325.9" y="268.2">Lab</text>
<text x="344.7" y="265">-</text>
<text x="347.9" y="265">edit</text>
<text x="353.4" y="265">the</text>
<text x="358.2" y="265">source,</text>
<text x="367.7" y="265">then</text>
<text x="373.8" y="265">regenerate</text>
<text x="301" y="273.7">File:</text>
<text x="301" y="271">Sheet:</text>
<text x="307.1" y="273.7">power_in.kicad_sch</text>
<text x="309.2" y="271">/Power</text>
<text x="318.7" y="271">Input</text>
<text x="325.7" y="271">&amp;</text>
<text x="328.8" y="271">Protection/</text>
<text x="301" y="281.1">Size:</text>
<text x="307.6" y="281.1">A3</text>
<text x="323" y="281.1">Date:</text>
<text x="330" y="281.1">2026-10-17</text>
<text x="386" y="281.3">Rev:</text>
<text x="392.4" y="281.3">A0</text>
<text x="301" y="283.9">KiCad</text>
<text x="308.7" y="283.9">E.D.A.</text>
<text x="316.3" y="283.9">9.0.9</text>
<text x="386" y="283.9">Id:</text>
<text x="390.1" y="283.9">2/7</text>
</g>
<g font-size="1.8" fill="#840000">
<text x="35" y="11.9">1</text>
<text x="85" y="11.9">2</text>
<text x="135" y="11.9">3</text>
<text x="185" y="11.9">4</text>
<text x="235" y="11.9">5</text>
<text x="285" y="11.9">6</text>
<text x="335" y="11.9">7</text>
<text x="385" y="11.9">8</text>
<text x="10.3" y="35.9">A</text>
<text x="19.8" y="35.2">PANIC_RAW</text>
<text x="22.1" y="32.7">IGN_RAW</text>
<text x="22.3" y="30.2">VIN_RAW</text>
<text x="51" y="35.2">DOUT1</text>
<text x="51" y="32.7">AIN1_RAW</text>
<text x="67" y="32.9" transform="rotate(-90 67 32.9)">VIN_RAW</text>
<text x="77.1" y="30.2">VIN_F</text>
<text x="125.4" y="34.1" transform="rotate(-90 125.4 34.1)">VIN_PROT</text>
<text x="149.5" y="34.1" transform="rotate(-90 149.5 34.1)">VIN_F</text>
<text x="157.2" y="34.1" transform="rotate(-90 157.2 34.1)">RP_GATE</text>
<text x="164.8" y="34.1" transform="rotate(-90 164.8 34.1)">VIN_PROT</text>
<text x="176.2" y="32.9" transform="rotate(-90 176.2 32.9)">RP_VCAP</text>
<text x="196.5" y="34.1" transform="rotate(-90 196.5 34.1)">VIN_PROT</text>
<text x="219.4" y="34.1" transform="rotate(-90 219.4 34.1)">VIN_PROT</text>
<text x="408.3" y="35.9">A</text>
<text x="20.9" y="37.8">DIN1_RAW</text>
<text x="104.7" y="44.1">RP_GATE</text>
<text x="67" y="53.7" transform="rotate(-90 67 53.7)">VIN_F</text>
<text x="131.1" y="51.8">RP_VCAP</text>
<text x="176.2" y="53.7" transform="rotate(-90 176.2 53.7)">VIN_F</text>
<text x="125.4" y="57.5" transform="rotate(-90 125.4 57.5)">VIN_F</text>
<text x="134.3" y="54.3">VIN_F</text>
<text x="149.8" y="60.6">LM74700-Q1</text>
<text x="107.3" y="82.2">VIN_BUCK</text>
<text x="150" y="82.2">BUCK_BST</text>
<text x="178.8" y="83.7" transform="rotate(-90 178.8 83.7)">BUCK_EN</text>
<text x="208" y="83.7" transform="rotate(-90 208 83.7)">V5_BUCK</text>
<text x="221.9" y="83.7" transform="rotate(-90 221.9 83.7)">BUCK_FB</text>
<text x="257.5" y="83.7" transform="rotate(-90 257.5 83.7)">BUCK_PG</text>
<text x="271.5" y="83.7" transform="rotate(-90 271.5 83.7)">BUCK_SW</text>
<text x="286.7" y="83.7" transform="rotate(-90 286.7 83.7)">V5_BUCK</text>
<text x="307" y="83.7" transform="rotate(-90 307 83.7)">V5_BUCK</text>
<text x="323.4" y="81">V5_IN</text>
<text x="344.3" y="81">V5_BUCK</text>
<text x="10.3" y="85.9">B</text>
<text x="23.8" y="84.9" transform="rotate(-90 23.8 84.9)">VIN_PROT</text>
<text x="44.1" y="84.9" transform="rotate(-90 44.1 84.9)">VIN_BUCK</text>
<text x="67" y="84.9" transform="rotate(-90 67 84.9)">VIN_BUCK</text>
<text x="88.6" y="84.9" transform="rotate(-90 88.6 84.9)">VIN_BUCK</text>
<text x="107.9" y="87.3">BUCK_EN</text>
<text x="150" y="87.3">BUCK_SW</text>
<text x="166.1" y="84.9" transform="rotate(-90 166.1 84.9)">VIN_BUCK</text>
<text x="192.7" y="84.9" transform="rotate(-90 192.7 84.9)">BUCK_RON</text>
<text x="237.2" y="84.9" transform="rotate(-90 237.2 84.9)">BUCK_BST</text>
<text x="408.2" y="85.9">B</text>
<text x="106.4" y="94.9">BUCK_RON</text>
<text x="150" y="94.9">BUCK_PG</text>
<text x="150" y="92.4">BUCK_FB</text>
<text x="23.8" y="107.3" transform="rotate(-90 23.8 107.3)">VIN_BUCK</text>
<text x="208" y="107.9" transform="rotate(-90 208 107.9)">BUCK_FB</text>
<text x="257.5" y="107.8" transform="rotate(-90 257.5 107.8)">V5_BUCK</text>
<text x="271.5" y="107.8" transform="rotate(-90 271.5 107.8)">V5_BUCK</text>
<text x="166.1" y="109.3" transform="rotate(-90 166.1 109.3)">BUCK_EN</text>
<text x="237.2" y="109.5" transform="rotate(-90 237.2 109.5)">BUCK_SW</text>
<text x="87.8" y="124.1">+3V3</text>
<text x="22.5" y="128.1" transform="rotate(-90 22.5 128.1)">VIN_PROT</text>
<text x="35.2" y="129.4" transform="rotate(-90 35.2 129.4)">VIN_SENSE</text>
<text x="49.2" y="129.4" transform="rotate(-90 49.2 129.4)">VIN_SENSE</text>
<text x="10.3" y="135.9">C</text>
<text x="106.4" y="136.4" transform="rotate(-90 106.4 136.4)">VIN_RAW</text>
<text x="120.3" y="133.7" transform="rotate(-90 120.3 133.7)">VIN_F</text>
<text x="134.3" y="137" transform="rotate(-90 134.3 137)">V5_BUCK</text>
<text x="162.2" y="137.8" transform="rotate(-90 162.2 137.8)">VIN_BUCK</text>
<text x="408.2" y="135.9">C</text>
<text x="77.2" y="142.5" transform="rotate(-90 77.2 142.5)">VIN_SENSE</text>
<text x="22.5" y="153.9" transform="rotate(-90 22.5 153.9)">VIN_SENSE</text>
<text x="10.3" y="185.9">D</text>
<text x="408.2" y="185.9">D</text>
<text x="10.3" y="235.9">E</text>
<text x="408.3" y="235.9">E</text>
<text x="10.3" y="285.9">F</text>
<text x="35" y="286.9">1</text>
<text x="85" y="286.9">2</text>
<text x="135" y="286.9">3</text>
<text x="185" y="286.9">4</text>
<text x="235" y="286.9">5</text>
<text x="285" y="286.9">6</text>
<text x="335" y="286.9">7</text>
<text x="385" y="286.9">8</text>
<text x="408.3" y="285.9">F</text>
</g>
<g font-size="1.8" fill="#a90000">
<text x="35.5" y="29">1</text>
<text x="44.4" y="29">5</text>
<text x="35.5" y="31.5">2</text>
<text x="35.5" y="34">3</text>
<text x="44.4" y="31.5">6</text>
<text x="44.4" y="34">7</text>
<text x="35.5" y="36.6">4</text>
<text x="44.4" y="36.6">8</text>
<text x="124.2" y="40.1" transform="rotate(-90 124.2 40.1)">5</text>
<text x="148.3" y="40.1" transform="rotate(-90 148.3 40.1)">6</text>
<text x="156" y="40.1" transform="rotate(-90 156 40.1)">5</text>
<text x="163.6" y="40.1" transform="rotate(-90 163.6 40.1)">4</text>
<text x="117.4" y="42.9">4</text>
<text x="124.2" y="47.7" transform="rotate(-90 124.2 47.7)">1</text>
<text x="144.1" y="50.5">1</text>
<text x="144.1" y="53.1">3</text>
<text x="156" y="57.9" transform="rotate(-90 156 57.9)">2</text>
<text x="121.2" y="81">2</text>
<text x="144.1" y="81">7</text>
<text x="121.2" y="86.1">3</text>
<text x="144.1" y="86.1">8</text>
<text x="121.2" y="93.7">4</text>
<text x="144.1" y="91.2">5</text>
<text x="144.1" y="93.7">6</text>
<text x="130.6" y="101" transform="rotate(-90 130.6 101)">1</text>
<text x="135.6" y="101" transform="rotate(-90 135.6 101)">9</text>
<text x="69.8" y="125.2">1</text>
<text x="81.2" y="125.2">2</text>
<text x="78.2" y="126.4" transform="rotate(-90 78.2 126.4)">3</text>
</g>
<g font-size="1.8" fill="#006464">
<text x="38.2" y="28.8">J1</text>
<text x="88.8" y="26.3">D1</text>
<text x="85.2" y="33.9">SMBJ33CA</text>
<text x="33.3" y="39">VEHICLE 2x4</text>
<text x="68.6" y="40.2">F1</text>
<text x="120.5" y="37.7">Q1</text>
<text x="154.8" y="37.7">U1</text>
<text x="177.8" y="40.2">C1</text>
<text x="198.1" y="41.5">C2</text>
<text x="221" y="41.5">C3</text>
<text x="68.6" y="42.8">2A</text>
<text x="149.5" y="47.5" transform="rotate(-90 149.5 47.5)">ANODE</text>
<text x="157.1" y="45.8" transform="rotate(-90 157.1 45.8)">GATE</text>
<text x="177.8" y="42.8">100nF/16V</text>
<text x="198.1" y="44">100nF/100V</text>
<text x="221" y="44">22uF/63V</text>
<text x="114.2" y="50.4">BUK7M12-60EX</text>
<text x="146.6" y="51.7">VCAP</text>
<text x="164.7" y="49.8" transform="rotate(-90 164.7 49.8)">CATHODE</text>
<text x="146.6" y="54.2">EN</text>
<text x="157.1" y="55.4" transform="rotate(-90 157.1 55.4)">GND</text>
<text x="335.2" y="77.1">D2</text>
<text x="123.7" y="82.1">VIN</text>
<text x="132" y="80.9">U2</text>
<text x="139.4" y="82.1">BST</text>
<text x="123.7" y="87.2">EN/UVLO</text>
<text x="140.1" y="87.2">SW</text>
<text x="332.7" y="84.7">B5819W</text>
<text x="25.4" y="91">FB1</text>
<text x="25.4" y="93.6">600R@100M</text>
<text x="45.7" y="92.3">C4</text>
<text x="45.7" y="94.8">2.2uF/100V</text>
<text x="68.6" y="92.3">C5</text>
<text x="68.6" y="94.8">2.2uF/100V</text>
<text x="90.2" y="92.3">C6</text>
<text x="90.2" y="94.8">100nF/100V</text>
<text x="123.7" y="94.8">RON</text>
<text x="136.3" y="94.8">PGOOD</text>
<text x="140.4" y="92.3">FB</text>
<text x="167.6" y="92.3">R1</text>
<text x="167.6" y="94.8">1M</text>
<text x="180.3" y="91">R2</text>
<text x="180.3" y="93.6">330k</text>
<text x="194.3" y="92.3">R3</text>
<text x="194.3" y="94.8">160k</text>
<text x="209.6" y="91">R4</text>
<text x="209.6" y="93.6">316k</text>
<text x="223.5" y="91">R5</text>
<text x="223.5" y="93.6">100k</text>
<text x="238.8" y="92.3">C7</text>
<text x="238.8" y="94.8">2.2nF/50V</text>
<text x="259.1" y="91">R6</text>
<text x="259.1" y="93.6">100k</text>
<text x="273.1" y="93.6">22uH</text>
<text x="273.1" y="91">L1</text>
<text x="288.3" y="91">C8</text>
<text x="288.3" y="93.6">22uF/10V</text>
<text x="308.6" y="91">C9</text>
<text x="308.6" y="93.6">22uF/10V</text>
<text x="131.7" y="98.6" transform="rotate(-90 131.7 98.6)">GND</text>
<text x="136.8" y="98.6" transform="rotate(-90 136.8 98.6)">EP</text>
<text x="127.5" y="103.7">LM5164-Q1</text>
<text x="69.8" y="122.9">A</text>
<text x="74.9" y="120.2">D3</text>
<text x="81.2" y="122.9">K</text>
<text x="101.8" y="121.5">#FLG10</text>
<text x="115.7" y="121.5">#FLG11</text>
<text x="129.7" y="121.5">#FLG12</text>
<text x="143.7" y="121.5">#FLG13</text>
<text x="157.7" y="121.5">#FLG14</text>
<text x="72.6" y="130.4">BAT54S</text>
<text x="75.9" y="127.9" transform="rotate(-90 75.9 127.9)">COM</text>
<text x="100.6" y="129.1">PWR_FLAG</text>
<text x="114.6" y="129.1">PWR_FLAG</text>
<text x="128.5" y="129.1">PWR_FLAG</text>
<text x="142.5" y="129.1">PWR_FLAG</text>
<text x="156.5" y="129.1">PWR_FLAG</text>
<text x="24.1" y="135.5">R7</text>
<text x="36.8" y="136.8">R8</text>
<text x="50.8" y="136.8">C10</text>
<text x="24.1" y="138">1M</text>
<text x="36.8" y="139.3">68k</text>
<text x="50.8" y="139.3">100nF</text>
</g>
<g font-size="1.8" fill="#0000c2">
<text x="219.7" y="164">PART NOTES (VERIFY</text>
<text x="219.7" y="166.1">J1:</text>
<text x="223.7" y="166.1">1</text>
<text x="226" y="166.1">+12V(BAT)</text>
<text x="237.3" y="166.1">2</text>
<text x="239.7" y="166.1">IGN 3</text>
<text x="240.9" y="164">=</text>
<text x="243.7" y="164">check</text>
<text x="246.5" y="166.1">PANIC(SOS,</text>
<text x="250.3" y="164">against</text>
<text x="258.4" y="166.1">to</text>
<text x="258.4" y="164">vendor</text>
<text x="261.4" y="166.1">GND)</text>
<text x="265.9" y="164">datasheet</text>
<text x="267.3" y="166.1">4</text>
<text x="269.7" y="166.1">DIN1</text>
<text x="275.3" y="166.1">5</text>
<text x="276.3" y="164">before</text>
<text x="277.7" y="166.1">GND 6</text>
<text x="283.5" y="164">release)</text>
<text x="285.1" y="166.1">AIN1</text>
<text x="290.5" y="166.1">7</text>
<text x="292.9" y="166.1">DOUT1(relay</text>
<text x="305.7" y="166.1">low</text>
<text x="310" y="166.1">side)</text>
<text x="315.9" y="166.1">8</text>
<text x="219.7" y="168.1">F1:</text>
<text x="219.7" y="170.2">U1:</text>
<text x="219.7" y="172.2">C1:</text>
<text x="223.8" y="168.1">VERIFY MPN</text>
<text x="224" y="172.2">VCAP to</text>
<text x="224" y="170.2">EN tied</text>
<text x="232.4" y="170.2">to</text>
<text x="232.9" y="172.2">ANODE</text>
<text x="235.5" y="170.2">ANODE (always</text>
<text x="236.5" y="168.1">suffix</text>
<text x="251.1" y="170.2">on)</text>
<text x="219.7" y="174.3">FB1:</text>
<text x="219.7" y="176.3">R1:</text>
<text x="219.7" y="178.3">R3:</text>
<text x="224" y="176.3">UVLO start</text>
<text x="224" y="178.3">RON sets</text>
<text x="225.1" y="174.3">VERIFY MPN</text>
<text x="234.1" y="178.3">COT fsw</text>
<text x="235.5" y="176.3">~6.0</text>
<text x="237.7" y="174.3">/</text>
<text x="240.2" y="174.3">AEC-Q200</text>
<text x="240.6" y="176.3">V with</text>
<text x="243.1" y="178.3">~300</text>
<text x="247.8" y="176.3">R2</text>
<text x="248.8" y="178.3">kHz</text>
<text x="251.4" y="174.3">variant</text>
<text x="251.5" y="176.3">(EN</text>
<text x="256" y="176.3">1.5</text>
<text x="256.1" y="178.3">VERIFY with</text>
<text x="260.2" y="176.3">V),</text>
<text x="263.9" y="176.3">10</text>
<text x="267.5" y="176.3">uA</text>
<text x="268.6" y="178.3">LM5164</text>
<text x="270.9" y="176.3">VERIFY</text>
<text x="277" y="178.3">eq.</text>
<text x="219.7" y="180.4">R4:</text>
<text x="219.7" y="182.4">R8:</text>
<text x="224" y="180.4">VOUT =</text>
<text x="224" y="182.4">VIN</text>
<text x="228.2" y="182.4">0-50</text>
<text x="232.6" y="180.4">1.2</text>
<text x="234.5" y="182.4">V -&gt;</text>
<text x="236.8" y="180.4">V x</text>
<text x="241.1" y="182.4">0-3.2</text>
<text x="241.2" y="180.4">(1</text>
<text x="244.5" y="180.4">+</text>
<text x="247.2" y="180.4">R4/R5)</text>
<text x="248.1" y="182.4">V (ADC1_CH0),</text>
<text x="255.5" y="180.4">=</text>
<text x="258.3" y="180.4">5.0</text>
<text x="263.4" y="182.4">12</text>
<text x="267" y="182.4">uA</text>
</g>
</svg>
